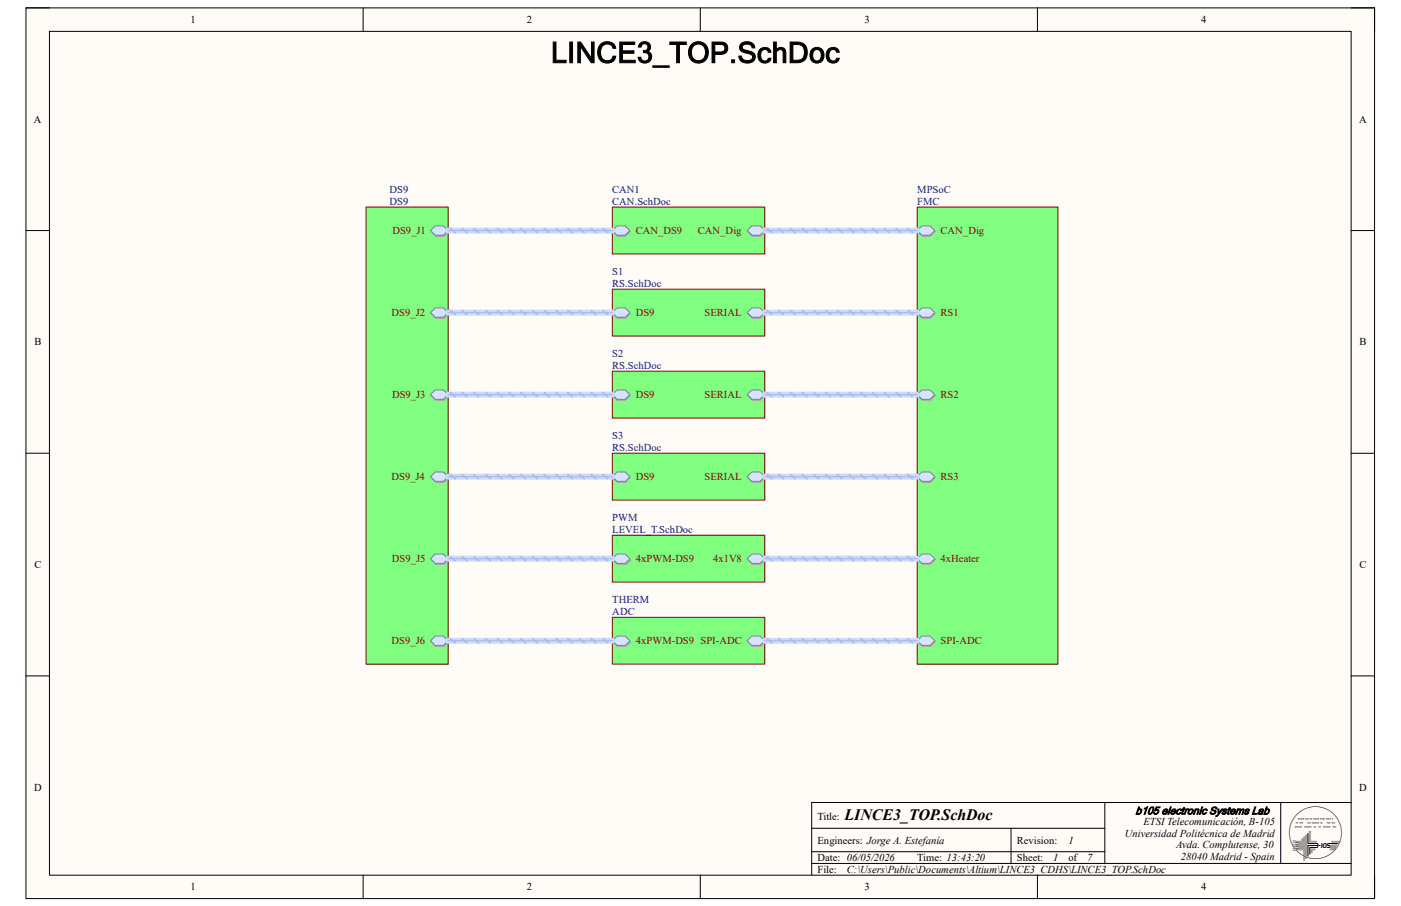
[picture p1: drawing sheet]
<svg xmlns="http://www.w3.org/2000/svg" width="432mm" height="279mm" viewBox="0 0 432 279" stroke-linecap="round" stroke-linejoin="round" font-family="sans-serif">
<path d="M8 2.4h415.7v274.7h-415.7z" fill-rule="evenodd" fill="#fffcf8"/>
<path d="M8 2.4h415.7v274.7h-415.7z" fill="none" stroke="#000" stroke-width=".31"/>
<path d="M15.2 9.7h401.2v260.2h-401.2z" fill-rule="evenodd" fill="#fffcf8"/>
<g fill="none" stroke="#000" stroke-width=".31">
<path d="M8 2.4h7.2M15.2 9.7h401.2v260.2h-401.2zM111.9 2.4v7.3M215.8 2.4v7.3M319.7 2.4v7.3M416.4 2.4h7.3v7.3M8 71.1h7.2M416.4 71.1h7.3M8 139.8h7.2M416.4 139.8h7.3M8 208.4h7.2M416.4 208.4h7.3"/>
<path d="M250.2 255.4h90.3M311.6 255.4v10.9M340.5 247.5v18.8M394.7 247.5v18.8M416.4 247.5h-166.2v22.4M111.9 269.9v7.2M215.8 269.9v7.2M250.2 266.3h166.2M250.2 262.7h90.3M319.7 269.9v7.2M423.7 269.9v7.2"/>
</g>
<path d="M112.8 63.9h25.3v140.9h-25.3z" fill-rule="evenodd" fill="#80ff80"/>
<path d="M112.8 63.9h25.3v140.9h-25.3z" fill="none" stroke="#800000" stroke-width=".31"/>
<path d="M132.9 71.5l1.4-1.5h2.6l1.4 1.5-1.4 1.4h-2.6z" fill-rule="evenodd" fill="#bac0ca"/>
<path d="M132.9 71.5l1.4-1.5h2.6l1.4 1.5-1.4 1.4h-2.6z" fill="none" stroke="#a6acb6" stroke-width=".31"/>
<path d="M132.7 71.1l1.4-1.4h2.6l1.4 1.4-1.4 1.4h-2.6z" fill-rule="evenodd" fill="#d5e4ff"/>
<path d="M132.7 71.1l1.4-1.4h2.6l1.4 1.4-1.4 1.4h-2.6z" fill="none" stroke="#71809b" stroke-width=".31"/>
<path d="M134.3 145.9h2.6l1.4 1.5-1.4 1.4h-2.6l-1.4-1.4z" fill-rule="evenodd" fill="#bac0ca"/>
<path d="M134.3 145.9h2.6l1.4 1.5-1.4 1.4h-2.6l-1.4-1.4z" fill="none" stroke="#a6acb6" stroke-width=".31"/>
<path d="M134.1 145.6h2.6l1.4 1.4-1.4 1.4h-2.6l-1.4-1.4z" fill-rule="evenodd" fill="#d5e4ff"/>
<path d="M134.1 145.6h2.6l1.4 1.4-1.4 1.4h-2.6l-1.4-1.4z" fill="none" stroke="#71809b" stroke-width=".31"/>
<path d="M134.3 95.3h2.6l1.4 1.5-1.4 1.4h-2.6l-1.4-1.4z" fill-rule="evenodd" fill="#bac0ca"/>
<path d="M134.3 95.3h2.6l1.4 1.5-1.4 1.4h-2.6l-1.4-1.4z" fill="none" stroke="#a6acb6" stroke-width=".31"/>
<path d="M132.7 96.4l1.4-1.4h2.6l1.4 1.4-1.4 1.4h-2.6z" fill-rule="evenodd" fill="#d5e4ff"/>
<path d="M132.7 96.4l1.4-1.4h2.6l1.4 1.4-1.4 1.4h-2.6z" fill="none" stroke="#71809b" stroke-width=".31"/>
<path d="M134.3 171.2h2.6l1.4 1.5-1.4 1.4h-2.6l-1.4-1.4z" fill-rule="evenodd" fill="#bac0ca"/>
<path d="M134.3 171.2h2.6l1.4 1.5-1.4 1.4h-2.6l-1.4-1.4z" fill="none" stroke="#a6acb6" stroke-width=".31"/>
<path d="M132.7 172.3l1.4-1.4h2.6l1.4 1.4-1.4 1.4h-2.6z" fill-rule="evenodd" fill="#d5e4ff"/>
<path d="M132.7 172.3l1.4-1.4h2.6l1.4 1.4-1.4 1.4h-2.6z" fill="none" stroke="#71809b" stroke-width=".31"/>
<path d="M134.3 120.6h2.6l1.4 1.5-1.4 1.4h-2.6l-1.4-1.4z" fill-rule="evenodd" fill="#bac0ca"/>
<path d="M134.3 120.6h2.6l1.4 1.5-1.4 1.4h-2.6l-1.4-1.4z" fill="none" stroke="#a6acb6" stroke-width=".31"/>
<path d="M132.7 121.7l1.4-1.4h2.6l1.4 1.4-1.4 1.4h-2.6z" fill-rule="evenodd" fill="#d5e4ff"/>
<path d="M132.7 121.7l1.4-1.4h2.6l1.4 1.4-1.4 1.4h-2.6z" fill="none" stroke="#71809b" stroke-width=".31"/>
<path d="M132.9 198l1.4-1.5h2.6l1.4 1.5-1.4 1.4h-2.6z" fill-rule="evenodd" fill="#bac0ca"/>
<path d="M132.9 198l1.4-1.5h2.6l1.4 1.5-1.4 1.4h-2.6z" fill="none" stroke="#a6acb6" stroke-width=".31"/>
<path d="M134.1 196.2h2.6l1.4 1.4-1.4 1.5h-2.6l-1.4-1.5z" fill-rule="evenodd" fill="#d5e4ff"/>
<path d="M134.1 196.2h2.6l1.4 1.4-1.4 1.5h-2.6l-1.4-1.5z" fill="none" stroke="#71809b" stroke-width=".31"/>
<path d="M188.7 63.9h47v14.4h-47z" fill-rule="evenodd" fill="#80ff80"/>
<path d="M188.7 63.9h47v14.4h-47z" fill="none" stroke="#800000" stroke-width=".31"/>
<path d="M188.9 71.5l1.5-1.5h2.5l1.4 1.5-1.4 1.4h-2.5z" fill-rule="evenodd" fill="#bac0ca"/>
<path d="M188.9 71.5l1.5-1.5h2.5l1.4 1.5-1.4 1.4h-2.5z" fill="none" stroke="#a6acb6" stroke-width=".31"/>
<path d="M190.2 69.7h2.5l1.4 1.4-1.4 1.4h-2.5l-1.5-1.4z" fill-rule="evenodd" fill="#d5e4ff"/>
<path d="M190.2 69.7h2.5l1.4 1.4-1.4 1.4h-2.5l-1.5-1.4z" fill="none" stroke="#71809b" stroke-width=".31"/>
<path d="M230.5 71.5l1.4-1.5h2.5l1.5 1.5-1.5 1.4h-2.5z" fill-rule="evenodd" fill="#bac0ca"/>
<path d="M230.5 71.5l1.4-1.5h2.5l1.5 1.5-1.5 1.4h-2.5z" fill="none" stroke="#a6acb6" stroke-width=".31"/>
<path d="M230.3 71.1l1.4-1.4h2.6l1.4 1.4-1.4 1.4h-2.6z" fill-rule="evenodd" fill="#d5e4ff"/>
<path d="M230.3 71.1l1.4-1.4h2.6l1.4 1.4-1.4 1.4h-2.6z" fill="none" stroke="#71809b" stroke-width=".31"/>
<path d="M188.7 89.2h47v14.4h-47z" fill-rule="evenodd" fill="#80ff80"/>
<path d="M188.7 89.2h47v14.4h-47z" fill="none" stroke="#800000" stroke-width=".31"/>
<path d="M230.5 96.8l1.4-1.5h2.5l1.5 1.5-1.5 1.4h-2.5z" fill-rule="evenodd" fill="#bac0ca"/>
<path d="M230.5 96.8l1.4-1.5h2.5l1.5 1.5-1.5 1.4h-2.5z" fill="none" stroke="#a6acb6" stroke-width=".31"/>
<path d="M230.3 96.4l1.4-1.4h2.6l1.4 1.4-1.4 1.4h-2.6z" fill-rule="evenodd" fill="#d5e4ff"/>
<path d="M230.3 96.4l1.4-1.4h2.6l1.4 1.4-1.4 1.4h-2.6z" fill="none" stroke="#71809b" stroke-width=".31"/>
<path d="M190.4 95.3h2.5l1.4 1.5-1.4 1.4h-2.5l-1.5-1.4z" fill-rule="evenodd" fill="#bac0ca"/>
<path d="M190.4 95.3h2.5l1.4 1.5-1.4 1.4h-2.5l-1.5-1.4z" fill="none" stroke="#a6acb6" stroke-width=".31"/>
<path d="M190.2 95h2.5l1.4 1.4-1.4 1.4h-2.5l-1.5-1.4z" fill-rule="evenodd" fill="#d5e4ff"/>
<path d="M190.2 95h2.5l1.4 1.4-1.4 1.4h-2.5l-1.5-1.4z" fill="none" stroke="#71809b" stroke-width=".31"/>
<path d="M188.7 114.5h47v14.4h-47z" fill-rule="evenodd" fill="#80ff80"/>
<path d="M188.7 114.5h47v14.4h-47z" fill="none" stroke="#800000" stroke-width=".31"/>
<path d="M230.5 122.1l1.4-1.5h2.5l1.5 1.5-1.5 1.4h-2.5z" fill-rule="evenodd" fill="#bac0ca"/>
<path d="M230.5 122.1l1.4-1.5h2.5l1.5 1.5-1.5 1.4h-2.5z" fill="none" stroke="#a6acb6" stroke-width=".31"/>
<path d="M230.3 121.7l1.4-1.4h2.6l1.4 1.4-1.4 1.4h-2.6z" fill-rule="evenodd" fill="#d5e4ff"/>
<path d="M230.3 121.7l1.4-1.4h2.6l1.4 1.4-1.4 1.4h-2.6z" fill="none" stroke="#71809b" stroke-width=".31"/>
<path d="M188.9 122.1l1.5-1.5h2.5l1.4 1.5-1.4 1.4h-2.5z" fill-rule="evenodd" fill="#bac0ca"/>
<path d="M188.9 122.1l1.5-1.5h2.5l1.4 1.5-1.4 1.4h-2.5z" fill="none" stroke="#a6acb6" stroke-width=".31"/>
<path d="M190.2 120.3h2.5l1.4 1.4-1.4 1.4h-2.5l-1.5-1.4z" fill-rule="evenodd" fill="#d5e4ff"/>
<path d="M190.2 120.3h2.5l1.4 1.4-1.4 1.4h-2.5l-1.5-1.4z" fill="none" stroke="#71809b" stroke-width=".31"/>
<path d="M188.7 139.8h47v14.4h-47z" fill-rule="evenodd" fill="#80ff80"/>
<path d="M188.7 139.8h47v14.4h-47z" fill="none" stroke="#800000" stroke-width=".31"/>
<path d="M230.5 147.4l1.4-1.5h2.5l1.5 1.5-1.5 1.4h-2.5z" fill-rule="evenodd" fill="#bac0ca"/>
<path d="M230.5 147.4l1.4-1.5h2.5l1.5 1.5-1.5 1.4h-2.5z" fill="none" stroke="#a6acb6" stroke-width=".31"/>
<path d="M230.3 147l1.4-1.4h2.6l1.4 1.4-1.4 1.5h-2.6z" fill-rule="evenodd" fill="#d5e4ff"/>
<path d="M230.3 147l1.4-1.4h2.6l1.4 1.4-1.4 1.5h-2.6z" fill="none" stroke="#71809b" stroke-width=".31"/>
<path d="M190.4 145.9h2.5l1.4 1.5-1.4 1.4h-2.5l-1.5-1.4z" fill-rule="evenodd" fill="#bac0ca"/>
<path d="M190.4 145.9h2.5l1.4 1.5-1.4 1.4h-2.5l-1.5-1.4z" fill="none" stroke="#a6acb6" stroke-width=".31"/>
<path d="M190.2 145.6h2.5l1.4 1.4-1.4 1.5h-2.5l-1.5-1.5z" fill-rule="evenodd" fill="#d5e4ff"/>
<path d="M190.2 145.6h2.5l1.4 1.4-1.4 1.5h-2.5l-1.5-1.5z" fill="none" stroke="#71809b" stroke-width=".31"/>
<path d="M188.7 165.1h47v14.4h-47z" fill-rule="evenodd" fill="#80ff80"/>
<path d="M188.7 165.1h47v14.4h-47z" fill="none" stroke="#800000" stroke-width=".31"/>
<path d="M230.5 172.7l1.4-1.5h2.5l1.5 1.5-1.5 1.4h-2.5z" fill-rule="evenodd" fill="#bac0ca"/>
<path d="M230.5 172.7l1.4-1.5h2.5l1.5 1.5-1.5 1.4h-2.5z" fill="none" stroke="#a6acb6" stroke-width=".31"/>
<path d="M230.3 172.3l1.4-1.4h2.6l1.4 1.4-1.4 1.4h-2.6z" fill-rule="evenodd" fill="#d5e4ff"/>
<path d="M230.3 172.3l1.4-1.4h2.6l1.4 1.4-1.4 1.4h-2.6z" fill="none" stroke="#71809b" stroke-width=".31"/>
<path d="M188.9 172.7l1.5-1.5h2.5l1.4 1.5-1.4 1.4h-2.5z" fill-rule="evenodd" fill="#bac0ca"/>
<path d="M188.9 172.7l1.5-1.5h2.5l1.4 1.5-1.4 1.4h-2.5z" fill="none" stroke="#a6acb6" stroke-width=".31"/>
<path d="M190.2 170.9h2.5l1.4 1.4-1.4 1.4h-2.5l-1.5-1.4z" fill-rule="evenodd" fill="#d5e4ff"/>
<path d="M190.2 170.9h2.5l1.4 1.4-1.4 1.4h-2.5l-1.5-1.4z" fill="none" stroke="#71809b" stroke-width=".31"/>
<path d="M188.7 190.4h47v14.4h-47z" fill-rule="evenodd" fill="#80ff80"/>
<path d="M188.7 190.4h47v14.4h-47z" fill="none" stroke="#800000" stroke-width=".31"/>
<path d="M188.9 198l1.5-1.5h2.5l1.4 1.5-1.4 1.4h-2.5z" fill-rule="evenodd" fill="#bac0ca"/>
<path d="M188.9 198l1.5-1.5h2.5l1.4 1.5-1.4 1.4h-2.5z" fill="none" stroke="#a6acb6" stroke-width=".31"/>
<path d="M190.2 196.2h2.5l1.4 1.4-1.4 1.5h-2.5l-1.5-1.5z" fill-rule="evenodd" fill="#d5e4ff"/>
<path d="M190.2 196.2h2.5l1.4 1.4-1.4 1.5h-2.5l-1.5-1.5z" fill="none" stroke="#71809b" stroke-width=".31"/>
<path d="M230.5 198l1.4-1.5h2.5l1.5 1.5-1.5 1.4h-2.5z" fill-rule="evenodd" fill="#bac0ca"/>
<path d="M230.5 198l1.4-1.5h2.5l1.5 1.5-1.5 1.4h-2.5z" fill="none" stroke="#a6acb6" stroke-width=".31"/>
<path d="M230.3 197.6l1.4-1.4h2.6l1.4 1.4-1.4 1.5h-2.6z" fill-rule="evenodd" fill="#d5e4ff"/>
<path d="M230.3 197.6l1.4-1.4h2.6l1.4 1.4-1.4 1.5h-2.6z" fill="none" stroke="#71809b" stroke-width=".31"/>
<path d="M282.7 63.9h43.4v140.9h-43.4z" fill-rule="evenodd" fill="#80ff80"/>
<path d="M282.7 63.9h43.4v140.9h-43.4z" fill="none" stroke="#800000" stroke-width=".31"/>
<path d="M282.9 71.5l1.4-1.5h2.6l1.4 1.5-1.4 1.4h-2.6z" fill-rule="evenodd" fill="#bac0ca"/>
<path d="M282.9 71.5l1.4-1.5h2.6l1.4 1.5-1.4 1.4h-2.6z" fill="none" stroke="#a6acb6" stroke-width=".31"/>
<path d="M282.7 71.1l1.4-1.4h2.6l1.4 1.4-1.4 1.4h-2.6z" fill-rule="evenodd" fill="#d5e4ff"/>
<path d="M282.7 71.1l1.4-1.4h2.6l1.4 1.4-1.4 1.4h-2.6z" fill="none" stroke="#71809b" stroke-width=".31"/>
<path d="M284.3 95.3h2.6l1.4 1.5-1.4 1.4h-2.6l-1.4-1.4z" fill-rule="evenodd" fill="#bac0ca"/>
<path d="M284.3 95.3h2.6l1.4 1.5-1.4 1.4h-2.6l-1.4-1.4z" fill="none" stroke="#a6acb6" stroke-width=".31"/>
<path d="M282.7 96.4l1.4-1.4h2.6l1.4 1.4-1.4 1.4h-2.6z" fill-rule="evenodd" fill="#d5e4ff"/>
<path d="M282.7 96.4l1.4-1.4h2.6l1.4 1.4-1.4 1.4h-2.6z" fill="none" stroke="#71809b" stroke-width=".31"/>
<path d="M282.9 122.1l1.4-1.5h2.6l1.4 1.5-1.4 1.4h-2.6z" fill-rule="evenodd" fill="#bac0ca"/>
<path d="M282.9 122.1l1.4-1.5h2.6l1.4 1.5-1.4 1.4h-2.6z" fill="none" stroke="#a6acb6" stroke-width=".31"/>
<path d="M282.7 121.7l1.4-1.4h2.6l1.4 1.4-1.4 1.4h-2.6z" fill-rule="evenodd" fill="#d5e4ff"/>
<path d="M282.7 121.7l1.4-1.4h2.6l1.4 1.4-1.4 1.4h-2.6z" fill="none" stroke="#71809b" stroke-width=".31"/>
<path d="M284.3 145.9h2.6l1.4 1.5-1.4 1.4h-2.6l-1.4-1.4z" fill-rule="evenodd" fill="#bac0ca"/>
<path d="M284.3 145.9h2.6l1.4 1.5-1.4 1.4h-2.6l-1.4-1.4z" fill="none" stroke="#a6acb6" stroke-width=".31"/>
<path d="M282.7 147l1.4-1.4h2.6l1.4 1.4-1.4 1.5h-2.6z" fill-rule="evenodd" fill="#d5e4ff"/>
<path d="M282.7 147l1.4-1.4h2.6l1.4 1.4-1.4 1.5h-2.6z" fill="none" stroke="#71809b" stroke-width=".31"/>
<path d="M282.9 172.7l1.4-1.5h2.6l1.4 1.5-1.4 1.4h-2.6z" fill-rule="evenodd" fill="#bac0ca"/>
<path d="M282.9 172.7l1.4-1.5h2.6l1.4 1.5-1.4 1.4h-2.6z" fill="none" stroke="#a6acb6" stroke-width=".31"/>
<path d="M282.7 172.3l1.4-1.4h2.6l1.4 1.4-1.4 1.4h-2.6z" fill-rule="evenodd" fill="#d5e4ff"/>
<path d="M282.7 172.3l1.4-1.4h2.6l1.4 1.4-1.4 1.4h-2.6z" fill="none" stroke="#71809b" stroke-width=".31"/>
<path d="M282.9 198l1.4-1.5h2.6l1.4 1.5-1.4 1.4h-2.6z" fill-rule="evenodd" fill="#bac0ca"/>
<path d="M282.9 198l1.4-1.5h2.6l1.4 1.5-1.4 1.4h-2.6z" fill="none" stroke="#a6acb6" stroke-width=".31"/>
<path d="M282.7 197.6l1.4-1.4h2.6l1.4 1.4-1.4 1.5h-2.6z" fill-rule="evenodd" fill="#d5e4ff"/>
<path d="M282.7 197.6l1.4-1.4h2.6l1.4 1.4-1.4 1.5h-2.6z" fill="none" stroke="#71809b" stroke-width=".31"/>
<path d="M138.1 71.1h50.6M235.7 71.1h47M138.1 96.4h50.6M235.7 96.4h47M138.1 121.7h50.6M235.7 121.7h47M138.1 147h50.6M235.7 147h47M138.1 172.3h50.6M235.7 172.3h47M138.1 197.6h50.6M235.7 197.6h47" fill="none" stroke="#cbdaff" stroke-width="1.8"/>
<g fill="none" stroke="#adbce7" stroke-width=".55">
<path d="M138.8 70.5l1.5 1.2M142.5 70.5l1.4 1.2M146.1 70.5l1.4 1.2M149.7 70.5l1.4 1.2M153.3 70.5l1.4 1.2M156.9 70.5l1.5 1.2M160.5 70.5l1.5 1.2M164.1 70.5l1.5 1.2M167.8 70.5l1.4 1.2M171.4 70.5l1.4 1.2M175 70.5l1.4 1.2M178.6 70.5l1.4 1.2"/>
<path d="M182.2 70.5l1.5 1.2M185.8 70.5l1.5 1.2M236.4 70.5l1.5 1.2M240 70.5l1.5 1.2M243.7 70.5l1.4 1.2M247.3 70.5l1.4 1.2M250.9 70.5l1.4 1.2M254.5 70.5l1.4 1.2M258.1 70.5l1.5 1.2M261.7 70.5l1.5 1.2M265.3 70.5l1.5 1.2M269 70.5l1.4 1.2"/>
<path d="M272.6 70.5l1.4 1.2M276.2 70.5l1.4 1.2M279.8 70.5l1.4 1.2M138.8 95.8l1.5 1.2M142.5 95.8l1.4 1.2M146.1 95.8l1.4 1.2M149.7 95.8l1.4 1.2M153.3 95.8l1.4 1.2M156.9 95.8l1.5 1.2M160.5 95.8l1.5 1.2M164.1 95.8l1.5 1.2M167.8 95.8l1.4 1.2"/>
<path d="M171.4 95.8l1.4 1.2M175 95.8l1.4 1.2M178.6 95.8l1.4 1.2M182.2 95.8l1.5 1.2M185.8 95.8l1.5 1.2M236.4 95.8l1.5 1.2M240 95.8l1.5 1.2M243.7 95.8l1.4 1.2M247.3 95.8l1.4 1.2M250.9 95.8l1.4 1.2M254.5 95.8l1.4 1.2M258.1 95.8l1.5 1.2"/>
<path d="M261.7 95.8l1.5 1.2M265.3 95.8l1.5 1.2M269 95.8l1.4 1.2M272.6 95.8l1.4 1.2M276.2 95.8l1.4 1.2M279.8 95.8l1.4 1.2M138.8 121.1l1.5 1.2M142.5 121.1l1.4 1.2M146.1 121.1l1.4 1.2M149.7 121.1l1.4 1.2M153.3 121.1l1.4 1.2M156.9 121.1l1.5 1.2"/>
<path d="M160.5 121.1l1.5 1.2M164.1 121.1l1.5 1.2M167.8 121.1l1.4 1.2M171.4 121.1l1.4 1.2M175 121.1l1.4 1.2M178.6 121.1l1.4 1.2M182.2 121.1l1.5 1.2M185.8 121.1l1.5 1.2M236.4 121.1l1.5 1.2M240 121.1l1.5 1.2M243.7 121.1l1.4 1.2M247.3 121.1l1.4 1.2"/>
<path d="M250.9 121.1l1.4 1.2M254.5 121.1l1.4 1.2M258.1 121.1l1.5 1.2M261.7 121.1l1.5 1.2M265.3 121.1l1.5 1.2M269 121.1l1.4 1.2M272.6 121.1l1.4 1.2M276.2 121.1l1.4 1.2M279.8 121.1l1.4 1.2M138.8 146.4l1.5 1.2M142.5 146.4l1.4 1.2M146.1 146.4l1.4 1.2"/>
<path d="M149.7 146.4l1.4 1.2M153.3 146.4l1.4 1.2M156.9 146.4l1.5 1.2M160.5 146.4l1.5 1.2M164.1 146.4l1.5 1.2M167.8 146.4l1.4 1.2M171.4 146.4l1.4 1.2M175 146.4l1.4 1.2M178.6 146.4l1.4 1.2M182.2 146.4l1.5 1.2M185.8 146.4l1.5 1.2M236.4 146.4l1.5 1.2"/>
<path d="M240 146.4l1.5 1.2M243.7 146.4l1.4 1.2M247.3 146.4l1.4 1.2M250.9 146.4l1.4 1.2M254.5 146.4l1.4 1.2M258.1 146.4l1.5 1.2M261.7 146.4l1.5 1.2M265.3 146.4l1.5 1.2M269 146.4l1.4 1.2M272.6 146.4l1.4 1.2M276.2 146.4l1.4 1.2M279.8 146.4l1.4 1.2"/>
<path d="M138.8 171.7l1.5 1.2M142.5 171.7l1.4 1.2M146.1 171.7l1.4 1.2M149.7 171.7l1.4 1.2M153.3 171.7l1.4 1.2M156.9 171.7l1.5 1.2M160.5 171.7l1.5 1.2M164.1 171.7l1.5 1.2M167.8 171.7l1.4 1.2M171.4 171.7l1.4 1.2M175 171.7l1.4 1.2M178.6 171.7l1.4 1.2"/>
<path d="M182.2 171.7l1.5 1.2M185.8 171.7l1.5 1.2M236.4 171.7l1.5 1.2M240 171.7l1.5 1.2M243.7 171.7l1.4 1.2M247.3 171.7l1.4 1.2M250.9 171.7l1.4 1.2M254.5 171.7l1.4 1.2M258.1 171.7l1.5 1.2M261.7 171.7l1.5 1.2M265.3 171.7l1.5 1.2M269 171.7l1.4 1.2"/>
<path d="M272.6 171.7l1.4 1.2M276.2 171.7l1.4 1.2M279.8 171.7l1.4 1.2M138.8 197l1.5 1.2M142.5 197l1.4 1.2M146.1 197l1.4 1.2M149.7 197l1.4 1.2M153.3 197l1.4 1.2M156.9 197l1.5 1.2M160.5 197l1.5 1.2M164.1 197l1.5 1.2M167.8 197l1.4 1.2"/>
<path d="M171.4 197l1.4 1.2M175 197l1.4 1.2M178.6 197l1.4 1.2M182.2 197l1.5 1.2M185.8 197l1.5 1.2M236.4 197l1.5 1.2M240 197l1.5 1.2M243.7 197l1.4 1.2M247.3 197l1.4 1.2M250.9 197l1.4 1.2M254.5 197l1.4 1.2M258.1 197l1.5 1.2"/>
<path d="M261.7 197l1.5 1.2M265.3 197l1.5 1.2M269 197l1.4 1.2M272.6 197l1.4 1.2M276.2 197l1.4 1.2M279.8 197l1.4 1.2"/>
</g>
<path d="M138.1 71.1h50.6M235.7 71.1h47M138.1 96.4h50.6M235.7 96.4h47M138.1 121.7h50.6M235.7 121.7h47M138.1 147h50.6M235.7 147h47M138.1 172.3h50.6M235.7 172.3h47M138.1 197.6h50.6M235.7 197.6h47" fill="none" stroke="#adbce7" stroke-width=".38"/>
<text font-size="8.9" x="169.8" y="19.3">LINCE3_TOP.SchDoc</text>
<text font-size="4.9" x="260.3" y="252.9">LINCE3_TOP.SchDoc</text>
<g font-size="3.3">
<text x="58.7" y="7.1">1</text>
<text x="162.4" y="7.1">2</text>
<text x="266.4" y="7.1">3</text>
<text x="370.2" y="7.1">4</text>
<text x="10.5" y="37.8">A</text>
<text x="418.9" y="37.8">A</text>
<text x="10.6" y="106.5">B</text>
<text x="419" y="106.5">B</text>
<text x="10.6" y="175.2">C</text>
<text x="419" y="175.2">C</text>
<text x="10.5" y="243.9">D</text>
<text x="418.9" y="243.9">D</text>
<text x="349.9" y="251.1">b105 electronic Systems Lab</text>
<text x="252" y="252.9">Title:</text>
<text x="346.7" y="258">Universidad Politécnica de Madrid</text>
<text x="352.4" y="254.3">ETSI Telecomunicación, B-105</text>
<text x="252" y="260.1">Engineers: Jorge A. Estefanía</text>
<text x="313.4" y="260.1">Revision:</text>
<text x="329.3" y="260.1">1</text>
<text x="362.5" y="261.6">Avda. Complutense, 30</text>
<text x="252" y="265.6">Date: 06/05/2026</text>
<text x="252" y="269.2">File:</text>
<text x="261" y="269.2">C:\Users\Public\Documents\Altium\LINCE3_CDHS\LINCE3_TOP.SchDoc</text>
<text x="282.7" y="265.6">Time: 13:43:20</text>
<text x="313.4" y="265.6">Sheet:</text>
<text x="324.6" y="265.6">1</text>
<text x="329.3" y="265.6">of</text>
<text x="335.1" y="265.6">7</text>
<text x="363.9" y="265.2">28040 Madrid - Spain</text>
<text x="58.7" y="274.6">1</text>
<text x="162.4" y="274.6">2</text>
<text x="266.4" y="274.6">3</text>
<text x="370.2" y="274.6">4</text>
</g>
<g font-size="3.3" fill="#000080">
<text x="120.1" y="59.5">DS9</text>
<text x="188.7" y="59.5">CAN1</text>
<text x="282.7" y="59.5">MPSoC</text>
<text x="120.1" y="63.2">DS9</text>
<text x="188.7" y="63.2">CAN.SchDoc</text>
<text x="282.7" y="63.2">FMC</text>
<text x="188.7" y="84.8">S1</text>
<text x="188.7" y="88.4">RS.SchDoc</text>
<text x="188.7" y="110.2">S2</text>
<text x="188.7" y="113.7">RS.SchDoc</text>
<text x="188.7" y="135.4">S3</text>
<text x="188.7" y="139.1">RS.SchDoc</text>
<text x="188.7" y="160.7">PWM</text>
<text x="188.7" y="164.3">LEVEL_T.SchDoc</text>
<text x="188.7" y="186.1">THERM</text>
<text x="188.7" y="189.7">ADC</text>
</g>
<g font-size="3.3" fill="#800000">
<text x="120.9" y="72.2">DS9_J1</text>
<text x="196" y="72.2">CAN_DS9</text>
<text x="215.1" y="72.2">CAN_Dig</text>
<text x="289.9" y="72.2">CAN_Dig</text>
<text x="120.7" y="97.5">DS9_J2</text>
<text x="196" y="97.5">DS9</text>
<text x="217.1" y="97.5">SERIAL</text>
<text x="289.9" y="97.5">RS1</text>
<text x="120.8" y="122.8">DS9_J3</text>
<text x="196" y="122.8">DS9</text>
<text x="217.1" y="122.8">SERIAL</text>
<text x="289.9" y="122.8">RS2</text>
<text x="120.6" y="148.1">DS9_J4</text>
<text x="196" y="148.1">DS9</text>
<text x="217.1" y="148.1">SERIAL</text>
<text x="289.9" y="148.1">RS3</text>
<text x="120.8" y="173.4">DS9_J5</text>
<text x="196" y="173.4">4xPWM-DS9</text>
<text x="219.8" y="173.4">4x1V8</text>
<text x="289.9" y="173.4">4xHeater</text>
<text x="120.7" y="198.7">DS9_J6</text>
<text x="196" y="198.7">4xPWM-DS9 SPI-ADC</text>
<text x="289.9" y="198.7">SPI-ADC</text>
</g>
<text font-size="1.1" x="397.2" y="249.9">G</text>
</svg>
